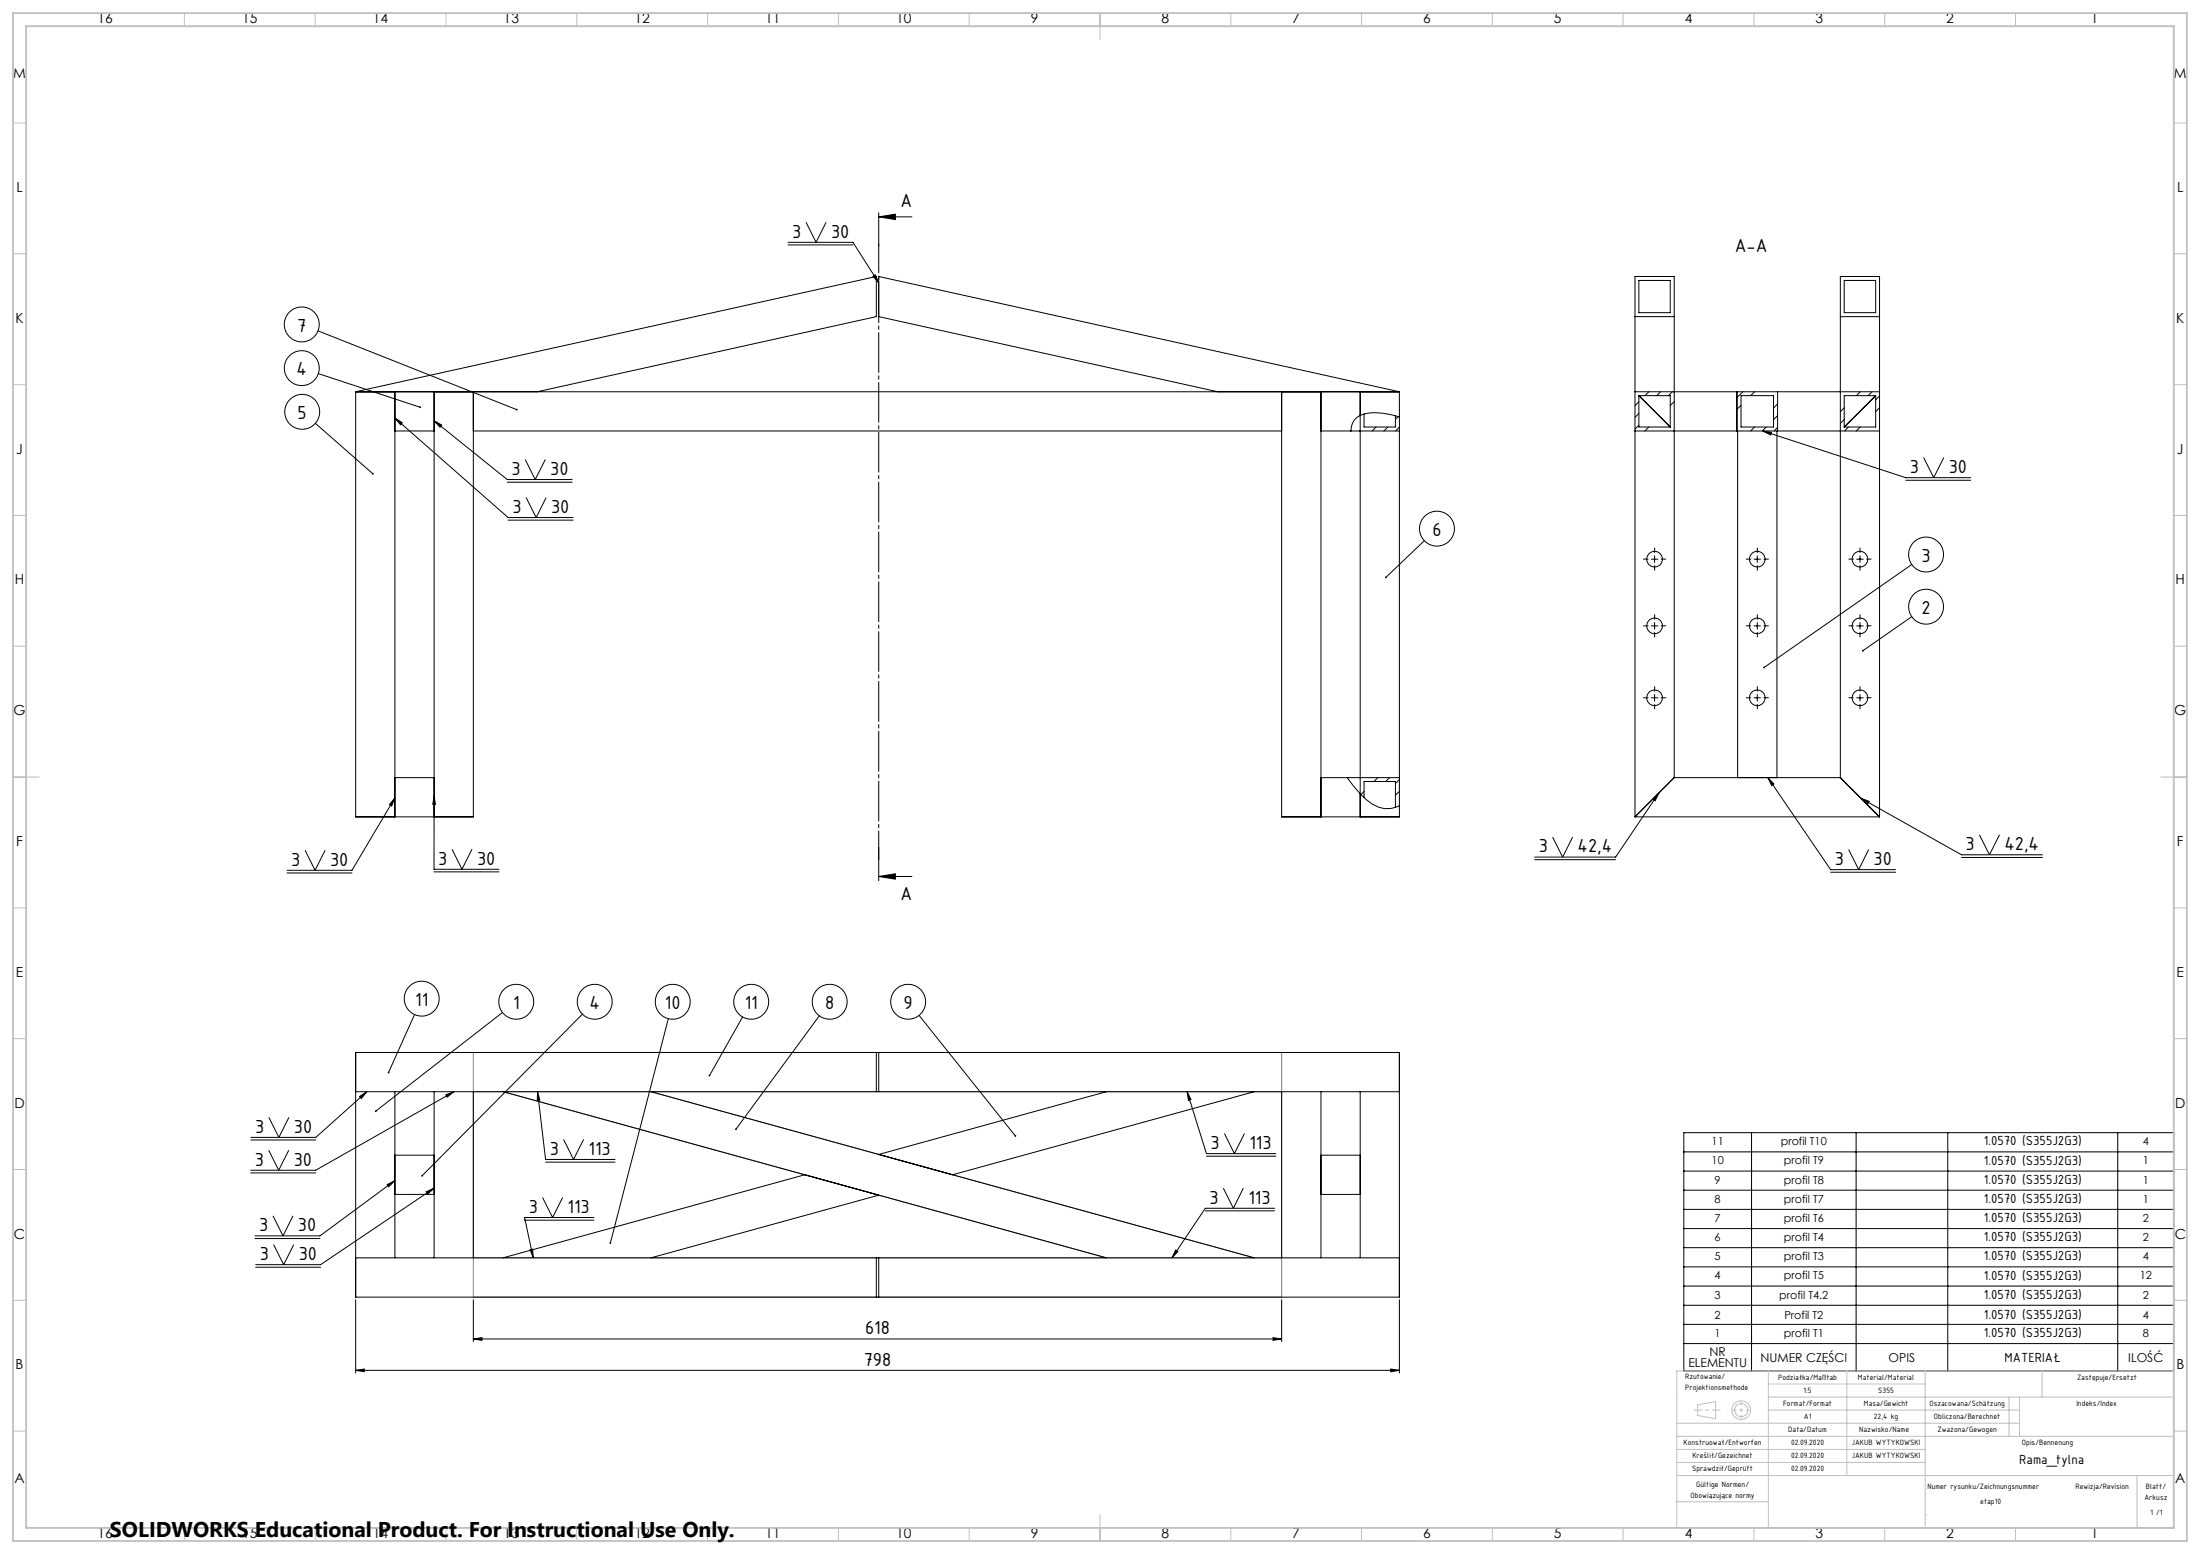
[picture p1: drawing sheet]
<svg xmlns="http://www.w3.org/2000/svg" width="841mm" height="594mm" viewBox="0 0 841 594" stroke-linecap="round" stroke-linejoin="round" font-family="sans-serif">
<g fill="none" stroke="#000" stroke-width=".38">
<path d="M301.2 92.6h24.9l9.8 15.5M301.2 93.6h24.9M308.1 84.9l3.9 7.7 3.8-7.7M335.9 82.9l6.4-1v2zM335.9 82.9h12.7M335.9 81.3v12.7M333.7 105.6l.9-.5 1.3 3zM626.5 107.2h12v12.3h-12zM705 107.2h12v12.3h-12zM121.6 126.5l76 30.1M625 121h15M703.5 121h15"/>
<path d="M121.7 142.8l38.9 12.9M136 149.7v162.5h44.9v-162.5M136 149.7h399M136 149.7l199-44v15.3l-129.6 28.7M151 159.8l2.8 1.8-.7 .7zM151 159.8l43.2 38h24.9M151 149.7v162.5M165.9 149.7v182.6h24.8M465.5 149.7l-129.6-28.7v-15.3l199.1 44M489.9 149.7v162.5h45.1v-162.5M505 149.7v162.5M520 149.7v162.5"/>
<path d="M521.4 158.2v5h12v-4.3M534.5 159.2l-1.1 1.1M535 159.3a22.3 22.3 0 0 0-15-.5 6.2 6.2 0 0 0-3.6 5.9M625 149.7h93.5M626.5 151.2v12h12M626.5 151.2h12v12M626.5 151.2l12 12M626.5 153.6l-1.5 1.4M626.5 158l-1.5 1.6M630.3 149.7l-1.5 1.5M634.8 149.7l-1.5 1.5M639.3 149.7l-1.5 1.5"/>
<path d="M640 153.5l-1.5 1.5M664 149.7v15M665.6 151.2h12.4v12h-12.4zM665.6 154.9l-1.6 1.6M666.3 149.7l-2.3 2.3M670.7 149.7l-1.5 1.5M679.5 149.7v15M679.5 154.4l-1.5 1.6M679.5 158.9l-1.5 1.5M705 155.9l-1.5 1.5M711.1 149.7l-1.5 1.5M715.6 149.7l-1.5 1.5"/>
<path d="M717 151.2v12h-12M717 151.2h-12v12M717 151.2l-12 12M718.5 151.3l-1.5 1.6M718.5 155.9l-1.5 1.4M120.5 161.8l22.1 19.3M151 164.7h14.9M165.9 160.8l2.9 1.7-.6 .8zM165.9 160.8l28 22.5h24.8M180.9 164.7h309M200.8 175.6l3.8 7.7 3.9-7.7M505 164.7h30"/>
<path d="M526 163.2l-1.5 1.5M530.5 163.2l-1.5 1.5M535 163.3l-1.5 1.4M625 164.7h93.5M626.5 162.5l-1.5 1.5M630.3 163.2l-1.5 1.5M664.2 164.7v132.5M670.7 163.2l-1.5 1.5M673.9 164.7l3.3 .6-.3 1zM673.9 164.7l54.6 17.9h24.8M674 164.5l-.3 .2M675.2 163.2l-1.1 1.1"/>
<path d="M679.3 164.7v132.5M679.5 163.4l-1.3 1.3M705 160.4l-1.5 1.4M706.6 163.2l-1.5 1.5M711.1 163.2l-1.5 1.5M735.4 174.9l3.8 7.7 3.9-7.7M193.9 184.3h24.8M194.2 198.8h24.9M201.1 190.2l3.9 7.6 3.8-7.6M728.5 183.6h24.8M544.5 206.7l-14.7 14M631.3 213.7h2.5"/>
<path d="M632.5 212.5v2.5M670.5 213.7h2.5M671.8 212.5v2.5M709.8 213.7h2.5M711 212.5v2.5M730.8 215.8l-56.4 39.3M631.3 239.2h2.5M632.5 238v2.5M670.5 239.2h2.5M671.8 238v2.5M709.8 239.2h2.5M711 238v2.5"/>
<path d="M730.8 235.7l-18.7 13M631.3 266.7h2.5M632.5 265.5v2.5M670.5 266.7h2.5M671.8 265.5v2.5M709.8 266.7h2.5M711 265.5v2.5M151 297.2h14.9M505 297.2h30M515 297.2a37.6 37.6 0 0 0 9.5 10.1 10 10 0 0 0 10.5 .7M526.7 297.2l-1.5 1.5M531.2 297.2l-1.5 1.5"/>
<path d="M535 298l-1.6 1.5M640 297.2h63.5M640 297.2v-191.5h-15v206.5M640 297.2l-15 15M675.8 297.2l2.3 2.5-.8 .5zM675.8 297.2l24 35.2h24.8M703.5 297.2v-191.5h15v206.5M703.5 297.2l15 15M151 305l-1.3 3.1-.9-.5zM151 305l-16.5 27.7h-24.8M165.9 304.2l.5 3.3h-.9zM521.4 304.9v-6.2h12v9.9"/>
<path d="M521.4 302.5l-1.2 1.2M535 302.5l-1.6 1.5M593.5 320l3.9 7.6 3.8-7.6M625 312.2h93.5M634.2 303.1l-1.5 3-.8-.6zM634.2 303.1l-16.6 24.5h-31M711.4 305.1l3.2 1.2-.6 .9zM711.4 305.1l38.4 21.6h31M756.7 319.1l3.8 7.6 3.9-7.6M109.7 333.7h24.8M116.6 325l3.8 7.7 3.9-7.7M165.9 333.3h24.8"/>
<path d="M172.8 324.6l3.8 7.7 3.8-7.7M335.9 335l6.4-1v2zM335.9 323.9v12.7M335.9 335h12.7M586.6 328.6h31M699.8 333.4h24.8M706.7 324.7l3.8 7.7 3.8-7.7M749.8 327.8h31M158.5 387.8l-10 22.2M192.1 387l-48.5 37.7M222.6 387.7l-61.2 61.7M255.5 389.4l-22.2 85.7"/>
<path d="M283.9 388.7l-12.7 22.4M313.2 388.3l-31.9 43.3M351.3 388.1l36.9 46.1M136 402.3h399v93.5h-399zM136 417.3h399M137.4 419.1l2.8-1.8-2.1 2.6zM140.2 417.3l-19.5 17.5h-24.8M151 417.3v63.5M165.9 417.3v63.5M170.4 418.5l3.1-1.2-2.6 2.1zM173.5 417.3l-52.8 30h-24.9M180.9 417.3v63.5"/>
<path d="M192.3 417.3l230.6 63.5M205.5 417.3l3.1 25.9h26.5M205.5 417.3l.9 3.2-1 .1zM248.8 417.3l230.7 63.5M335 402.3v15M335.9 402.3v15M422.9 417.3l-87 24M453.8 417.3l1.5 3-1 .3zM453.8 417.3l7.4 23.7h26.5M479.5 417.3l-115.4 31.7M489.9 417.3v63.5M505 417.3v63.5"/>
<path d="M520 417.3v63.5M95.9 435.7h24.8M102.7 439.7l3.8 7.6 3.9-7.6M102.8 427.1l3.8 7.7 3.9-7.7M215.4 435.5l3.9 7.7 3.8-7.7M468.1 433.3l3.8 7.7 3.8-7.7M643.7 433h187.3v91h-187.3zM669.6 433v91M709.5 433v91M744.6 433v91M809.6 433v91M95.8 448.3h24.9"/>
<path d="M148 452.8l3-1.5-2.4 2.3zM151 456.6h14.9M151 441.6h14.9M151 451.3l-28.7 21.1h-24.8M162.9 455.6l3-1.4-2.4 2.2zM165.9 454.2l-43.3 29.2h-24.8M207.4 457.7l3.8 7.7 3.9-7.7M208.6 444.2h26.5M307.7 449l-115.4 31.8M335.9 456.8l-87.1 24M461.2 442h26.5M467.6 454.2l3.9 7.6 3.8-7.6"/>
<path d="M505 456.6h15M505 441.6h15M643.7 440.3h187.3M643.7 447.6h187.3M643.7 454.9h187.3M97.5 473.4h24.8M104.4 464.7l3.8 7.7 3.8-7.7M104.6 475.7l3.8 7.7 3.9-7.7M200.5 466.4h26.5M202.6 477.7l1-.2 .2 3.3zM227 465.4h-26.5l3.3 15.4M449.4 477.8l.9 .6-2.3 2.4z"/>
<path d="M460.8 462.8h26.5M487.3 461.8h-26.5l-12.8 19M643.7 462.3h187.3M643.7 469.6h187.3M643.7 476.9h187.3M97.8 484.4h24.8M136 480.8h399M136 496.8v28M180.9 496.8v16M335 480.8v15M335.9 480.8v15M489.9 496.8v16"/>
<path d="M535 496.8v28M643.7 484.3h187.3M643.7 491.6h187.3M643.7 498.9h187.3M180.9 511.8l3.4-.5v1zM180.9 511.8h309M486.7 511.3l3.2 .5-3.2 .5zM643.7 506.2h187.3M643.7 513.6h187.3M136 523.8l3.2-.5v1zM136 523.8h399M531.6 523.3l3.4 .5-3.4 .5z"/>
<circle cx="115.3" cy="124" r="6.7"/>
<circle cx="115.3" cy="140.7" r="6.7"/>
<circle cx="115.5" cy="157.4" r="6.7"/>
<circle cx="549.3" cy="202.1" r="6.7"/>
<circle cx="632.5" cy="213.7" r="2.99"/>
<circle cx="671.8" cy="213.7" r="2.99"/>
<circle cx="711" cy="213.7" r="2.99"/>
<circle cx="736.3" cy="211.9" r="6.7"/>
<circle cx="632.5" cy="239.2" r="3"/>
<circle cx="671.8" cy="239.2" r="2.99"/>
<circle cx="711" cy="239.2" r="3"/>
<circle cx="736.3" cy="231.9" r="6.7"/>
<circle cx="632.5" cy="266.7" r="2.99"/>
<circle cx="671.8" cy="266.7" r="3"/>
<circle cx="711" cy="266.7" r="2.99"/>
<circle cx="161.2" cy="381.7" r="6.7"/>
<circle cx="197.3" cy="382.9" r="6.7"/>
<circle cx="227.4" cy="382.9" r="6.7"/>
<circle cx="257.2" cy="382.9" r="6.7"/>
<circle cx="287.2" cy="382.9" r="6.7"/>
<circle cx="317.2" cy="382.9" r="6.7"/>
<circle cx="347.2" cy="382.9" r="6.7"/>
</g>
<g fill="none" stroke="#c0c0c0" stroke-width=".38">
<path d="M70.5 5v5M120.5 5v5M170.5 5v5M220.5 5v5M270.5 5v5M320.5 5v5M370.5 5v5M420.5 5v10M470.5 5v5M520.5 5v5M570.5 5v5M620.5 5v5"/>
<path d="M670.5 5v5M720.5 5v5M770.5 5v5M5 47h5M831 47h5M5 97h5M831 97h5M5 147h5M831 147h5M5 197h5M831 197h5M5 247h5"/>
<path d="M831 247h5M5 297h10M826 297h10M5 347h5M831 347h5M5 397h5M831 397h5M5 447h5M831 447h5M5 497h5M831 497h5M649 537l6.8-1.2v6.5l-6.8-1.3z"/>
<path d="M676 539h96M676 524v60M676 529h60M706 524v40M736 524v60M768 534v15M772 534v15M780.6 524v10M831 524h-190v60h190v-50h-155M5 547h5M641 544h131M641 549h190"/>
<path d="M641 554h95M641 559h95M831 547h5M420.5 579v10M641 564h190M641 574h35M736 579h.1M817 564v20M70.5 584v5M120.5 584v5M170.5 584v5M220.5 584v5"/>
<path d="M270.5 584v5M320.5 584v5M370.5 584v5M470.5 584v5M520.5 584v5M570.5 584v5M620.5 584v5M670.5 584v5M720.5 584v5M770.5 584v5"/>
<circle cx="665.6" cy="539" r="3.6"/>
<circle cx="665.6" cy="539" r="2.49"/>
</g>
<g fill="none" stroke="#000" stroke-width=".38" stroke-dasharray="15.2 1.3 1.3 1.3">
<path d="M630 213.7h-1.7M632.5 211.2v-1.7M632.5 216.2v1.8M635 213.7h1.8M669.3 213.7h-1.8M671.8 211.2v-1.7M671.8 216.2v1.8M674.3 213.7h1.7M708.5 213.7h-1.7M711 211.2v-1.7M711 216.2v1.8M713.5 213.7h1.8"/>
<path d="M630 239.2h-1.7M632.5 236.7v-1.7M635 239.2h1.8M669.3 239.2h-1.8M671.8 236.7v-1.7M674.3 239.2h1.7M708.5 239.2h-1.7M711 236.7v-1.7M713.5 239.2h1.8M632.5 241.7v1.8M671.8 241.7v1.8M711 241.7v1.8"/>
<path d="M630 266.7h-1.7M632.5 264.2v-1.7M632.5 269.2v1.8M635 266.7h1.8M669.3 266.7h-1.8M671.8 264.2v-1.7M671.8 269.2v1.8M674.3 266.7h1.7M708.5 266.7h-1.7M711 264.2v-1.7M711 269.2v1.8M713.5 266.7h1.8"/>
</g>
<path d="M335.9 93.2v235.5" fill="none" stroke="#000" stroke-width=".38" stroke-dasharray="15.2 1.3 1.3 1.3" stroke-dashoffset="4.2"/>
<path d="M662.5 539h6.3M665.6 535.9v6.2" fill="none" stroke="#c0c0c0" stroke-width=".38" stroke-dasharray="15.2 1.3 1.3 1.3" stroke-dashoffset="14"/>
<path d="M647.6 539h10" fill="none" stroke="#c0c0c0" stroke-width=".38" stroke-dasharray="15.2 1.3 1.3 1.3" stroke-dashoffset="12.2"/>
<path d="M5 5h831v584h-831zM10 10h821v574h-821z" fill="none" stroke="#c0c0c0" stroke-width=".7"/>
<path d="M180.9 402.3h309v93.5h-309zM180.9 417.3h309M192.3 417.3l230.6 63.5M248.8 417.3l230.7 63.5M180.9 480.8h309" fill="none" stroke="#808080" stroke-width=".38"/>
<g fill="#000">
<path d="M335.9 82.9l6.4-1v2zM335.9 335l6.4-1v2z"/>
<path d="M529.5 220.5l.1 .4 .2-.2-.2 .2a.34 .34 0 0 0 .5 0 .34 .34 0 0 0-.1-.5 .34 .34 0 0 0-.5 .1zM160.4 155.4l-.1 .5h.6l-.3-.2 .4 .1-.1-.3zM142.3 180.9v.4h.5l-.2-.2 .2 .2v-.4zM197.3 156.3l.1 .6 .4-.1-.2-.2 .3 .1-.1-.3zM333.7 105.6l.9-.5 1.3 3zM151 305l-1.3 3.1-.9-.5zM165.9 304.2l.5 3.3h-.9zM165.9 160.8l2.9 1.7-.6 .8zM151 159.8l2.8 1.8-.7 .7zM711.8 248.6v.3l.3-.2-.3 .2a.35 .35 0 0 0 .6 .1 .35 .35 0 0 0 0-.5 .35 .35 0 0 0-.6 .1zM674.2 254.9l-.1 .4 .3-.2-.3 .2a.34 .34 0 0 0 .5 .1 .34 .34 0 0 0 0-.5 .34 .34 0 0 0-.4 0zM711.4 305.1l3.2 1.2-.6 .9zM634.2 303.1l-1.5 3-.8-.6zM675.8 297.2l2.3 2.5-.8 .5zM673.9 164.7l3.3 .6-.3 1z"/>
<path d="M143.3 424.6l.1 .3 .2-.2-.2 .2a.34 .34 0 0 0 .5 .1 .34 .34 0 0 0-.1-.5 .34 .34 0 0 0-.5 .1zM161.1 449.2v.5l.3-.3-.3 .3a.35 .35 0 0 0 .5-.1 .35 .35 0 0 0 0-.4 .35 .35 0 0 0-.5 0zM233 474.9l.1 .5 .2-.3-.1 .3a.35 .35 0 0 0 .4-.4 .35 .35 0 0 0-.6-.1zM387.9 434l.1 .5h.4l-.2-.3 .2 .2v-.5zM281.1 431.4v.5l.2-.3-.2 .3a.34 .34 0 0 0 .5-.1 .34 .34 0 0 0 0-.4 .34 .34 0 0 0-.5 0zM271 410.8l-.1 .5 .3-.2-.2 .3a.34 .34 0 0 0 .5-.3 .34 .34 0 0 0-.5-.3zM148.3 409.7l.1 .6a.34 .34 0 0 0 .5-.4 .34 .34 0 0 0-.6-.2zM148 452.8l3-1.5-2.4 2.3zM137.4 419.1l2.8-1.8-2.1 2.6zM162.9 455.6l3-1.4-2.4 2.2zM170.4 418.5l3.1-1.2-2.6 2.1zM449.4 477.8l.9 .6-2.3 2.4zM453.8 417.3l1.5 3-1 .3zM202.6 477.7l1-.2 .2 3.3zM205.5 417.3l.9 3.2-1 .1z"/>
<path d="M180.9 511.8l3.4-.5v1zM486.7 511.3l3.2 .5-3.2 .5z"/>
<path d="M136 523.8l3.2-.5v1zM531.6 523.3l3.4 .5-3.4 .5z"/>
</g>
<text font-size="8.2" x="42.1" y="587.3">SOLIDWORKS Educational Product. For Instructional Use Only.</text>
<g font-size="7.8">
<text x="344.2" y="79.2">A</text>
<text x="302.9" y="90.8">3</text>
<text x="317.7" y="90.8">30</text>
<text x="663.2" y="96.4">A-A</text>
<text x="113.6" y="126.8">7</text>
<text x="113.4" y="143.5">4</text>
<text x="113.8" y="160.2">5</text>
<text x="195.5" y="181.5">3</text>
<text x="210.3" y="181.5">30</text>
<text x="730.1" y="180.8">3</text>
<text x="744.9" y="180.8">30</text>
<text x="195.9" y="196">3</text>
<text x="210.7" y="196">30</text>
<text x="547.6" y="204.9">6</text>
<text x="734.6" y="214.8">3</text>
<text x="734.6" y="234.7">2</text>
<text x="588.2" y="325.8">3</text>
<text x="603.1" y="325.8">42,4</text>
<text x="751.4" y="324.9">3</text>
<text x="766.3" y="324.9">42,4</text>
<text x="111.3" y="330.9">3</text>
<text x="126.2" y="330.9">30</text>
<text x="167.5" y="330.5">3</text>
<text x="182.3" y="330.5">30</text>
<text x="701.4" y="330.6">3</text>
<text x="716.2" y="330.6">30</text>
<text x="344.2" y="344.1">A</text>
<text x="158.7" y="384.5">11</text>
<text x="196.1" y="385.7">1</text>
<text x="225.4" y="385.7">4</text>
<text x="254.2" y="385.7">10</text>
<text x="284.7" y="385.7">11</text>
<text x="315.4" y="385.7">8</text>
<text x="345.4" y="385.7">9</text>
<text x="97.5" y="432.9">3</text>
<text x="112.3" y="432.9">30</text>
<text x="210.2" y="441.4">3</text>
<text x="225" y="441.4">113</text>
<text x="462.8" y="439.2">3</text>
<text x="477.6" y="439.2">113</text>
<text x="97.5" y="445.5">3</text>
<text x="112.3" y="445.5">30</text>
<text x="462.4" y="460">3</text>
<text x="477.2" y="460">113</text>
<text x="202.1" y="463.6">3</text>
<text x="217" y="463.6">113</text>
<text x="99.1" y="470.6">3</text>
<text x="113.9" y="470.6">30</text>
<text x="99.3" y="481.6">3</text>
<text x="114.2" y="481.6">30</text>
<text x="330.7" y="510">618</text>
<text x="330.2" y="522">798</text>
</g>
<g font-size="5.4">
<text x="758.3" y="437.8">1.0570 (S355J2G3)</text>
<text x="758.3" y="445.1">1.0570 (S355J2G3)</text>
<text x="758.3" y="452.5">1.0570 (S355J2G3)</text>
<text x="758.3" y="459.8">1.0570 (S355J2G3)</text>
<text x="758.3" y="467.1">1.0570 (S355J2G3)</text>
<text x="758.3" y="474.4">1.0570 (S355J2G3)</text>
<text x="758.3" y="481.8">1.0570 (S355J2G3)</text>
<text x="758.3" y="489.1">1.0570 (S355J2G3)</text>
<text x="758.3" y="496.4">1.0570 (S355J2G3)</text>
<text x="758.3" y="504.2">1.0570 (S355J2G3)</text>
<text x="758.3" y="511.1">1.0570 (S355J2G3)</text>
<text x="766.3" y="520.4">MATERIAŁ</text>
<text x="771.9" y="559.5">Rama_tylna</text>
</g>
<g font-size="5.3">
<text x="37.3" y="8.9">16</text>
<text x="92.5" y="8.9">15</text>
<text x="142.5" y="8.9">14</text>
<text x="192.5" y="8.9">13</text>
<text x="242.5" y="8.9">12</text>
<text x="292.5" y="8.9">11</text>
<text x="342.5" y="8.9">10</text>
<text x="394" y="8.9">9</text>
<text x="444" y="8.9">8</text>
<text x="494" y="8.9">7</text>
<text x="544" y="8.9">6</text>
<text x="594" y="8.9">5</text>
<text x="644" y="8.9">4</text>
<text x="694" y="8.9">3</text>
<text x="744" y="8.9">2</text>
<text x="799.3" y="8.9">1</text>
<text x="5" y="29.9">M</text>
<text x="831" y="29.9">M</text>
<text x="6.3" y="73.4">L</text>
<text x="832.2" y="73.4">L</text>
<text x="5.9" y="123.4">K</text>
<text x="831.9" y="123.4">K</text>
<text x="6.2" y="173.4">J</text>
<text x="832.2" y="173.4">J</text>
<text x="5.7" y="223.4">H</text>
<text x="831.7" y="223.4">H</text>
<text x="5.2" y="273.4">G</text>
<text x="831.2" y="273.4">G</text>
<text x="6.2" y="323.4">F</text>
<text x="832.2" y="323.4">F</text>
<text x="6.1" y="373.4">E</text>
<text x="832.1" y="373.4">E</text>
<text x="5.5" y="423.4">D</text>
<text x="831.5" y="423.4">D</text>
<text x="5.3" y="473.4">C</text>
<text x="831.3" y="473.4">C</text>
<text x="6" y="523.4">B</text>
<text x="832" y="523.4">B</text>
<text x="5.5" y="566.9">A</text>
<text x="831.5" y="566.9">A</text>
<text x="37.3" y="587.9">16</text>
<text x="92.5" y="587.9">15</text>
<text x="142.5" y="587.9">14</text>
<text x="192.5" y="587.9">13</text>
<text x="242.5" y="587.9">12</text>
<text x="292.5" y="587.9">11</text>
<text x="342.5" y="587.9">10</text>
<text x="394" y="587.9">9</text>
<text x="444" y="587.9">8</text>
<text x="494" y="587.9">7</text>
<text x="544" y="587.9">6</text>
<text x="594" y="587.9">5</text>
<text x="644" y="587.9">4</text>
<text x="694" y="587.9">3</text>
<text x="744" y="587.9">2</text>
<text x="799.3" y="587.9">1</text>
</g>
<g font-size="4.7">
<text x="653.5" y="518.2">NR</text>
<text x="673" y="520.4">NUMER CZĘŚCI</text>
<text x="722" y="520.4">OPIS</text>
<text x="813.6" y="520.4">ILOŚĆ</text>
<text x="645.4" y="522.7">ELEMENTU</text>
</g>
<g font-size="4.2">
<text x="654.3" y="437.7">11</text>
<text x="680.8" y="437.7">profil T10</text>
<text x="819.1" y="437.7">4</text>
<text x="654.3" y="445.1">10</text>
<text x="681.9" y="445.1">profil T9</text>
<text x="819.1" y="445.1">1</text>
<text x="655.5" y="452.4">9</text>
<text x="681.9" y="452.4">profil T8</text>
<text x="819.1" y="452.4">1</text>
<text x="655.5" y="459.7">8</text>
<text x="681.9" y="459.7">profil T7</text>
<text x="819.1" y="459.7">1</text>
<text x="655.5" y="467.1">7</text>
<text x="681.9" y="467.1">profil T6</text>
<text x="819.1" y="467.1">2</text>
<text x="655.5" y="474.4">6</text>
<text x="681.9" y="474.4">profil T4</text>
<text x="819.1" y="474.4">2</text>
<text x="655.5" y="481.7">5</text>
<text x="681.9" y="481.7">profil T3</text>
<text x="819.1" y="481.7">4</text>
<text x="655.5" y="489">4</text>
<text x="681.9" y="489">profil T5</text>
<text x="817.9" y="489">12</text>
<text x="655.5" y="496.4">3</text>
<text x="680.2" y="496.4">profil T4.2</text>
<text x="819.1" y="496.4">2</text>
<text x="655.5" y="504.1">2</text>
<text x="682.1" y="504.1">Profil T2</text>
<text x="819.1" y="504.1">4</text>
<text x="655.5" y="511">1</text>
<text x="681.9" y="511">profil T1</text>
<text x="819.1" y="511">8</text>
</g>
<g font-size="3.2">
<text x="644.2" y="527">Rzutowanie/</text>
<text x="679.7" y="527.3">Podziałka/Maßtab</text>
<text x="710.3" y="527.3">Material/Material</text>
<text x="794" y="527.3">Zastępuje/Ersetzt</text>
<text x="644.2" y="531.2">Projektionsmethode</text>
<text x="689.5" y="532.3">1:5</text>
<text x="718" y="532.4">S355</text>
<text x="681.7" y="537.4">Format/Format</text>
<text x="712.5" y="537.4">Masa/Gewicht</text>
<text x="737.6" y="537.4">Oszacowana/Schätzung</text>
<text x="793.7" y="537.4">Indeks/Index</text>
<text x="689.6" y="542.3">A1</text>
<text x="716.3" y="542.3">22,4 kg</text>
<text x="739.3" y="542.3">Obliczona/Berechnet</text>
<text x="683.6" y="547.4">Data/Datum</text>
<text x="710.8" y="547.4">Nazwisko/Name</text>
<text x="740.6" y="547.4">Zważona/Gewogen</text>
<text x="643.6" y="552.4">Konstruował/Entworfen</text>
<text x="646.9" y="557.3">Kreślił/Gezeichnet</text>
<text x="684.7" y="557.3">02.09.2020</text>
<text x="684.7" y="552.4">02.09.2020</text>
<text x="707.9" y="557.3">JAKUB WYTYKOWSKI</text>
<text x="707.9" y="552.4">JAKUB WYTYKOWSKI</text>
<text x="772.9" y="552.4">Opis/Bennenung</text>
<text x="646.8" y="562.4">Sprawdził/Geprüft</text>
<text x="684.7" y="562.4">02.09.2020</text>
<text x="648.4" y="568.3">Gültige Normen/</text>
<text x="736.8" y="569.1">Numer rysunku/Zeichnungsnummer</text>
<text x="793.4" y="569.1">Rewizja/Revision</text>
<text x="820.3" y="569">Blatt/</text>
<text x="646.2" y="572.4">Obowiązujące normy</text>
<text x="757" y="574.9">etap10</text>
<text x="819.8" y="573.2">Arkusz</text>
<text x="822.1" y="579.2">1 /1</text>
</g>
</svg>
